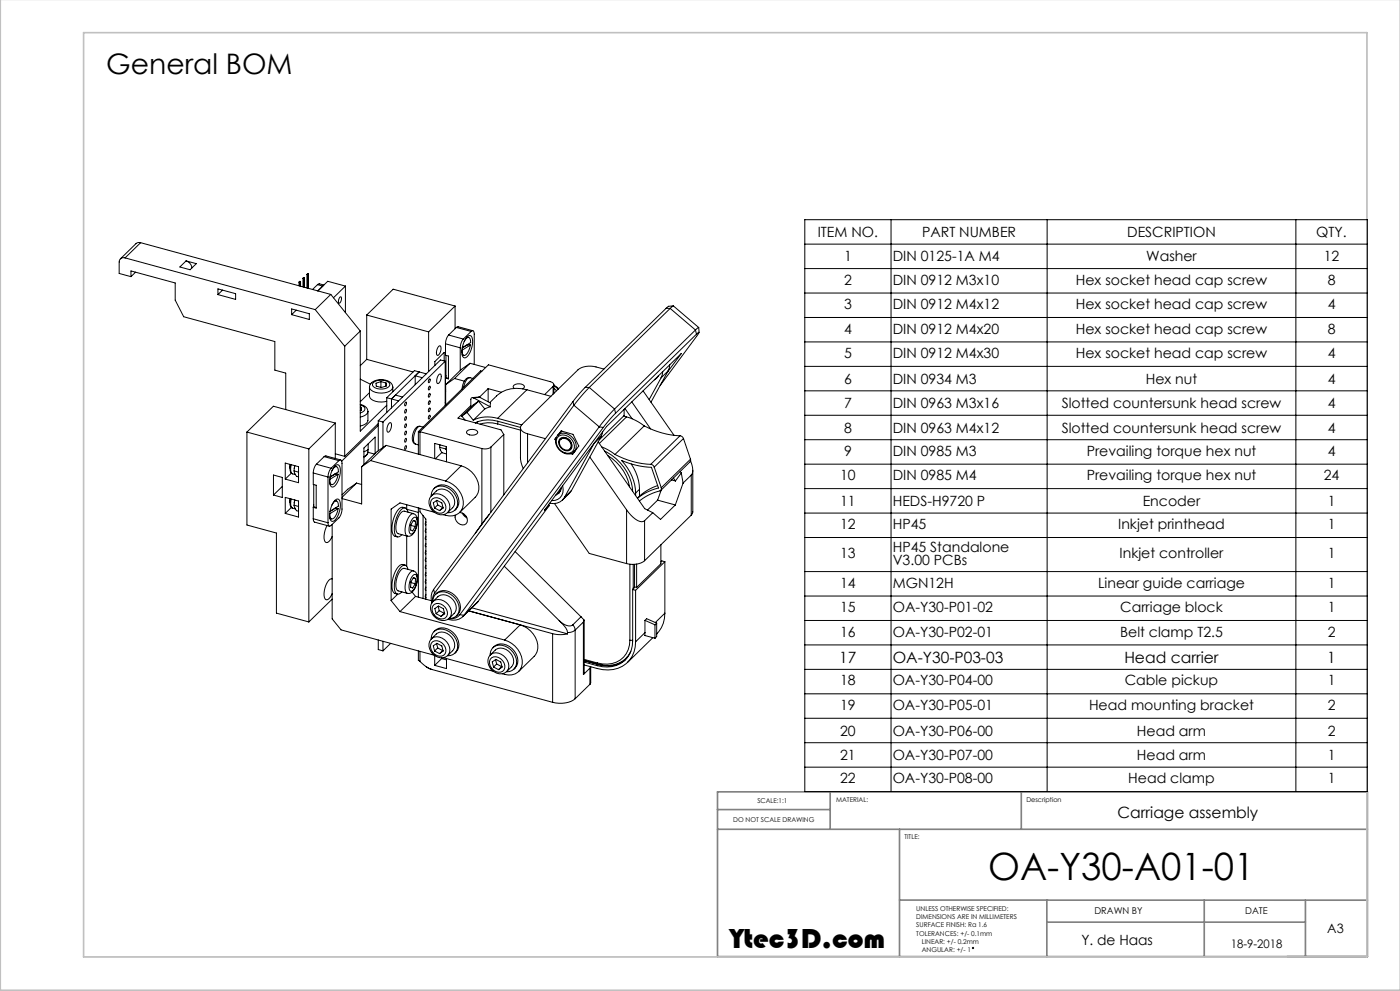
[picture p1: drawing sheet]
<svg xmlns="http://www.w3.org/2000/svg" width="420mm" height="297mm" viewBox="0 0 420 297" stroke-linecap="round" stroke-linejoin="round" font-family="sans-serif">
<g fill="none" stroke="#000" stroke-width=".3">
<path d="M37.5 77.3a1.29 1.29 0 0 0-1.7 1.2v3.5l3.5 .9M37.5 77.3l57.1 15.5M42.2 72.7l-1.3 .2-4.8 4.7M42.2 72.7l-4.7 4.6M42.2 72.7l57 15.5M55.8 78.2a2.48 2.48 0 0 1 1.8 2.1M241.4 65.8h168.8v171.4h-168.8zM241.4 73.2h168.8M267.3 65.8v171.4M314.1 65.8v171.4M388.8 65.8v171.4M39.3 82.9v-1.7l13.3 3.6v5.1l2.5 5 27.4 7.5v8.5l3.2 .9v11"/>
<path d="M40.7 81.6l-1.4 1.3M54 80l1.8-1.8 3.1 .8-1.9 1.8zM65.4 86.6l5.3 1.4v1.7l-5.3-1.4zM66.8 86.9l-1.4 1.4M87.5 92.6l5.3 1.4v1.7l-5.3-1.4zM88.9 93l-1.4 1.3M89.7 84.5l.2 .1M89.7 84.5v1.2M89.9 84.6v1.1M90.2 84.4l-.3 .2M90.2 84.4v1.4M90.2 84.4l-.5 .1"/>
<path d="M90.9 83.4h.2M90.9 83.4v2.6M91.1 83.4v2.6M91.4 83.2l-.3 .2M91.4 83.2l-.5 .2M91.4 83.2v2.9M92.1 82.2l.2 .1M92.1 82.2v4.1M92.3 82.3v4.1M92.5 82.1l-.2 .2M92.5 82.1l-.4 .1M92.5 82.1v4.3"/>
<path d="M94.6 92.8l8.8 11M95.3 85.3l.5-.2 1.4 .3M95.3 85.3l1.5 .4M95.3 85.3l-1.5 1.5M99.2 88.2l-4.6 4.6M99.2 88.2l8.9 11M102 89.1l.2-.2a1.23 1.23 0 0 1-.5 1.9l-.1-.8zM103.6 85.7l-5.3-1.4-2.9 2.9M103.6 85.7l-3.6 3.5M103.6 85.7v8M108.1 99.2l-4.7 4.6M108.1 99.2v30l7.9-7.7"/>
<path d="M110 94.4l18.6 5.1M110 94.4v13.3M128.6 99.5v11.9M136.5 91.7l-7.9 7.8M136.5 91.7v6.8M136.5 91.7l-18.6-5-7.9 7.7M136.9 98.1l.5-.2 4.5 1.2M136.9 98.1l4.4 1.2M136.9 98.1l-2.3 2.3M141.3 99.3a.62 .62 0 0 1 .9 0 .62 .62 0 0 1 .1 .8v9.1M141.3 99.3l-2.3 2.3M199.8 92.4h1.2"/>
<path d="M199.8 92.4l-24.2 23.7M201 92.4l1-.7 7.6 6.5M201 92.4l-24.2 23.7M201 92.4l7.6 6.5M202 91.7l-1.4 .1-.8 .6M208.6 98.9l-24.2 23.7M208.6 98.9l.3 1.3M209.6 98.2l-1 .7M209.6 98.2l.1 1.4M241.4 80.5h168.8M241.4 87.8h168.8M241.4 95.1h168.8"/>
<path d="M103.4 103.8v33M108.1 113.6l3 1.5M110 107.7l13.9 3.8M110 107.7l-1.9 1.9M110.8 117.7l-2.7 2.7M110.9 116v-.4a3.8 3.8 0 0 1 4.7-1.7 2.32 2.32 0 0 1 2.2 2.1M112 114.6a3.7 3.7 0 0 1 4.9 .5 2.31 2.31 0 0 1-3 1.5 1.91 1.91 0 0 1-2.1-1.6zM114.3 114.4l1.5 .4M114.3 114.4l-1.5 .4 .1 .9 1.6 .4M114.3 114.4l-.1 1.7M115.8 114.8l.1 .9-1.5 .5M115.8 114.8v.9"/>
<path d="M116 119.2l3.6 .9M116 119.2v4.4M117.8 116a3 3 0 0 1-3.3 1.8 3.2 3.2 0 0 1-3.7-1.8v2.7a2.49 2.49 0 0 0 2.8 1.7l2.4-.1M117.8 116v1.4M117.8 117.3h.1M118.6 118.4l2.2 .6M125.7 111.5l-8.3 8.1v2.6M126.7 113.2l-2.1-.6v2.7M127.9 112l-3.6-.9-8.3 8.1M128.8 113.6a.57 .57 0 0 1 .3 .6 .57 .57 0 0 1-.4 .5l-.2-.5zM128.8 115.8a.57 .57 0 0 1 .3 .6 .57 .57 0 0 1-.4 .5l-.2-.5zM128.8 118a.57 .57 0 0 1 .3 .5 .57 .57 0 0 1-.4 .6l-.2-.6z"/>
<path d="M131.6 103.8l.5-.1 .2 .7-.4 1.6-.5 .5-.4-.3-.1-.4 .2-1.2zM131.7 112.2l.5-.1 .1 1.3-.3 1-.6 .6-.4-.4v-.9zM133.3 108.2v-2.6l-2.8 2.8v1.1M133.6 108.3l-18.7 18.2M133.6 108.3v13.2M133.6 108.3l-1.5-.4-18.6 18.2M133.6 116.8l.1 .5M133.6 103l4.5 1.2M133.6 103v3.5l.9 .2v6.9l-.9-.3M133.6 113.3v3.5M133.6 116.8h.1M133.7 115.3v6.1"/>
<path d="M133.8 112.5l-.1 .8M133.8 113.2l.7 .2M133.8 106.5v6.7M133.8 113.2l-.2 .1M134.6 100.4a4.2 4.2 0 0 0-1 2.6M134.6 100.4l4.4 1.2M136.4 113.4l-2.7 1.9M136.4 113.4l2.9 .8M138.1 104.2v6.8M138.6 105h.1M138.6 106.3l.6 .2M139 101.6a4.2 4.2 0 0 0-.9 2.6"/>
<path d="M139.3 102.3a1.52 1.52 0 0 1 1.4-1.1l.3 .2 .2 1.3-2.5 1.5M140.1 101l.5 .1M140.2 100.9l.8-.4a1.54 1.54 0 0 1 .8 1.8l-.5 2.6a3.3 3.3 0 0 1-1.9 2.4 1.54 1.54 0 0 1-.8-1.8l.4-2.6zM140.2 103.3l.9 .1M140.2 103.3l-1.5 1M140.2 103.3h.1M141 113.2a2.07 2.07 0 0 0-2.1 2l-.3 1.4M141 113.2a2.64 2.64 0 0 0-1.8 2.6l-.1 .3M141 113.2l.8 .2M141 108.9l-4.6 4.5M141 108.9l-2.6 1.8-4.7 4.6M141 108.9l4.7 1.2"/>
<path d="M141.1 103.4a3 3 0 0 1-2 3.1l-.3-.3-.2-1.2M141.1 103.4l-2.5 1.6M142.1 119.2h-.5l-.3 .3-.1 2.6M142.1 119.2l5 2.7M143.9 119.1l3.3 1.7-.1 1.1M143.9 119.1l-2.2 .1M143.9 119.1l-1.8 .1M144.6 111.3l-.4-.1-18.7 18.2M146.4 116.5l4 1.1M146.4 116.5l-2.6 2.5M146.4 116.5v3.9M154.3 116.4l-.4-.6a2.07 2.07 0 0 1 3.4 .2l-.5 .5"/>
<path d="M158.1 116.8a9.3 9.3 0 0 0-9.1 1.9l-2.1 2M158.1 116.8l-8.8 8.6M158.1 116.8l7.2 2M165.9 115.8a.87 .87 0 0 0 .1-1 .87 .87 0 0 0-.9-.4l-18.6-5.1-20.5 20.1M165.9 115.8l-2.5 2.5M165.9 115.8v2.3M166.2 115.5l1.4 1M166.2 116.4l.8 .7M166.2 115.7l1.2 1M166.2 115.3v2.6M175.6 116.1l-3.7 4.3M175.6 116.1h1.2"/>
<path d="M176.8 116.1l-4.6 5.4M176.8 116.1l7.6 6.5M181.2 110.6a9.2 9.2 0 0 0-6.8-.4l-1 .6-16.8 16.4a1.5 1.5 0 0 0-.3 1.6 1.5 1.5 0 0 0 1.3 1l.7 .2M192.9 117.1l9.3 13.4M197.5 112.6l-1.2 1.2M198.3 113.2l-3.6 6.6M198.8 111.4l-.5 1.8M200.2 111.6l4.2-5.6-22.4 21.8-18.7 25.1 1.4-1.3M200.4 111.2l-2.1 2M200.4 111.2l-5.1 9.3M200.9 109.3l-.5 1.9M208.9 100.2l.8-.6-11.7 15.9"/>
<path d="M208.9 100.2l-24.2 23.6M241.4 102.5h168.8M241.4 109.8h168.8M241.4 117.1h168.8M74.1 129.5l18.6 5M74.1 129.5v27.8l8.8 2.5v24l9.8 2.6M85.6 138.8l4 1.1v4.8l-4-1.1zM87 139.2v1.1M87.1 139.2l-.1 .6a1.87 1.87 0 0 0 .8 2.2M87.4 139.3l-.1 .4a2.23 2.23 0 0 0 .5 2.3M92.7 134.5v51.9M94.9 139.1a4.2 4.2 0 0 0-.9 2.7"/>
<path d="M94.9 139.1l4.4 1.2M97.2 136.9l.6-.3 4.4 1.2M97.2 136.9l4.5 1.2M97.2 136.9l-2.3 2.2M100.4 139.8h.6M100.5 139.6l.8-.3a1.54 1.54 0 0 1 .8 1.7l-.5 2.6a3.3 3.3 0 0 1-1.9 2.4 1.54 1.54 0 0 1-.8-1.8l.5-2.6zM100.6 136l2.8 .8M100.6 126.8l-18.6-5.1-7.9 7.8M100.6 126.8l-7.9 7.7M100.6 126.8v10.6M101.7 138.1a.62 .62 0 0 1 .8-.1 .62 .62 0 0 1 .1 .9v13.7a4.2 4.2 0 0 1-.9 2.6l-2.4 2.3a.62 .62 0 0 1-.8 0 .62 .62 0 0 1-.1-.8M101.7 138.1l-2.4 2.2"/>
<path d="M108.1 121.2a2.32 2.32 0 0 1 2.3 2.1M108.1 121.3v.1a1.36 1.36 0 0 1 1.4 1.4l-.3 .4-1.1 .5M108.1 122l.2 .1 .1 .9-.3 .1M108.5 139.9v11.1l-5.9-1.6M110.4 135.6a1.8 1.8 0 0 1-1.2 1.4M110.4 135.5a1.78 1.78 0 0 1-1.2 1.3M110.4 123.3v2.7a2.22 2.22 0 0 1-2.3 1.7M110.4 123.3a2.22 2.22 0 0 1-2.3 1.7M110.4 134.8v.7M110.4 135.5h.1M110.4 135.5l2 .6M110.4 133v1.8l-1.2 .6"/>
<path d="M111.2 138l-2.7 1.9M111.2 138l22.5 6.2M112.5 135.9v-4.9l-3.3 3.3v4.9M113.5 126.1l1.4 .4M113.5 126.1v9M113.5 126.9l-10.1 9.9M113.5 127.5l-11 10.7M114.9 126.5v7.6M115.8 133.5l-4.6 4.5M115.8 133.5l22.6 6.1M115.8 133.5l-2.6 1.8-4.7 4.6M116.8 126.8l.5-.1 .2 .7-.5 1.6-.5 .5-.4-.3v-.4l.2-1.1z"/>
<path d="M121.7 120.5a.57 .57 0 0 1 .3 .6 .57 .57 0 0 1-.4 .5l-.2-.5zM121.7 122.7a.57 .57 0 0 1 .3 .6 .57 .57 0 0 1-.4 .5l-.2-.5zM121.7 124.9a.57 .57 0 0 1 .3 .6 .57 .57 0 0 1-.4 .5l-.2-.5zM121.7 127.1a.57 .57 0 0 1 .3 .6 .57 .57 0 0 1-.4 .5l-.2-.6zM121.7 129.3a.57 .57 0 0 1 .3 .5 .57 .57 0 0 1-.4 .5l-.2-.5zM121.7 131.4a.57 .57 0 0 1 .3 .6 .57 .57 0 0 1-.4 .5l-.2-.5zM121.7 133.6a.57 .57 0 0 1 .3 .6 .57 .57 0 0 1-.4 .5l-.2-.5zM125.5 129.4v6.7M125.5 129.4l.5 .1M126 129.4l18.6 5M126 129.4v6.8M126 127.8a2.07 2.07 0 0 0-2.1 2 2.41 2.41 0 0 0 .7 3.3"/>
<path d="M126.9 128l-.9-.2a2.64 2.64 0 0 0-1.8 2.5 2.19 2.19 0 0 0 .4 2.8l.9 .2M128.8 120.1a.57 .57 0 0 1 .3 .6 .57 .57 0 0 1-.4 .5l-.2-.5zM128.8 122.3a.57 .57 0 0 1 .3 .6 .57 .57 0 0 1-.4 .5l-.2-.5zM128.8 124.5a.57 .57 0 0 1 .3 .6 .57 .57 0 0 1-.4 .5l-.2-.5zM131.9 134.1l.7 1.6 1.3 .3M131.9 134.1l1.8 .4M132 133.3h.1M132 133.3l-.1 .8M132.6 135.6l-2 1.9M133.6 120.6h.1M133.7 134.5l.2 .4M133.9 133.9l-3.5-1v4.5"/>
<path d="M133.9 133.9v4.5M134 133.9l-.3 .6M138.4 139.6a7 7 0 0 1 5 8.1l-.8 1.3-4.7 4.6a2.25 2.25 0 0 1 1.9 3.4 2.27 2.27 0 0 1-2.4-.3 2.27 2.27 0 0 1-.8-2.3M138.4 139.6l-4.7 4.6M138.5 124.7l1 1.2M140.1 123.6l-1.6 1.1M140.1 123.6l1.9 2.3M140.1 129.1a2.53 2.53 0 0 1 3.2 .2v.3a2.07 2.07 0 0 1-3.4-.1zM141.2 121.6l-3.8 3.7 12.9 3.5 .8 1.4M142.6 126.7a9.1 9.1 0 0 1 6.7-.5l6.8 1.9M143.6 120.2l-3.5 3.4M143.6 120.2l1.8 2.4"/>
<path d="M143.6 120.2l-1.6 1.1-3.5 3.4M143.6 126.3l-.9 .5M144.6 134.4v22.6M145.4 122.6l-3.4 3.3M147.1 121.9l-1.7 .7M147.3 134a3.1 3.1 0 0 1-2.7 .4M147.3 134v19.5M149.3 125.4a10 10 0 0 0-7.3 .5M149.3 127a8.8 8.8 0 0 0-5.3 .1M149.3 125.4l7.2 1.9M149.3 127l6.8 1.9M149.5 126.3l-.2 .7"/>
<path d="M151.1 130.2l-3.8 3.8M151.1 130.2v18.1M156.1 128.2l.1 9.5 .8 2.7M158.3 130l5.3 1.5M158.3 130v8.7M166.5 131.6l.2 .4M166.8 131.3l-.3 .3M166.9 131.1l-.4 .5M167.5 130.3l.8-1.2 3.6 1.1 1.7 3.5-1.8 2.4-.6-.1M167.5 130.3a3.7 3.7 0 0 1 4.2 .8 3.7 3.7 0 0 1 .7 4.2l-.2 .1 .4-.4M167.5 130.3a3.2 3.2 0 0 0 .8 5 2.99 2.99 0 0 0 4 0M167.6 130.8a3.3 3.3 0 0 1 3.6 .6 3.3 3.3 0 0 1 .9 3.5 2.55 2.55 0 0 1-4 0 2.8 2.8 0 0 1-.5-4.1z"/>
<path d="M168 131.9a1.98 1.98 0 0 1 2.7 .2 1.98 1.98 0 0 1 .1 2.6 2.17 2.17 0 0 1-2.3-.5 2.17 2.17 0 0 1-.5-2.3zM168 131.4a2.42 2.42 0 0 1 2.8 .4 2.42 2.42 0 0 1 .6 2.7 2.37 2.37 0 0 1-2.8 .1 2.37 2.37 0 0 1-.9-2.7zM168.2 131.7a2.02 2.02 0 0 1 2.6 .2 2.02 2.02 0 0 1 .2 2.7M168.4 129.2l-.4 .5M168.7 129.3l-1.4 1.1 .2-.1M171.9 120.4l.3 1.1M171.9 120.4l-41.8 56.3M172.2 135.5h.1M172.2 121.5l7.6 6.4M172.2 121.5l-41.8 56.3M173.6 133.6l-.1 .2M176.9 137l11.1 15.8"/>
<path d="M178.2 132.9l-8.9 16.2M179.5 132.4l13.9 20.1 2.4 1.2M179.8 127.9l1.2 .2M179.8 127.9l-41.8 56.3M180.4 130.8l-9 16.2M180.4 130.8l-2.1 2M180.5 133.9l2.1 1 1.9 1.3M180.8 129.4l-.4 1.4M181 128.1l-41.8 56.3M181.4 135.2a14.7 14.7 0 0 1 8.4 12.1M182.3 136.5a13.6 13.6 0 0 1 6.6 9.4M184.4 122.6l-4.6 5.3"/>
<path d="M184.4 122.6l.3 1.2M184.5 136.2a25.4 25.4 0 0 0 10.7 3M184.7 123.8l-3.7 4.3M187.1 124.7l.9 .2M187.2 122.7v1.8l-7.4 7.3M187.5 122.4l2.1 3.1M188 124.9a15.3 15.3 0 0 1 5.3 2.7M188 124.9l-8.2 8M189.4 139v.1a13.9 13.9 0 0 1 2.4 7.5M189.5 120.4l5.7 8.1M193.3 127.6a25.4 25.4 0 0 0 10.7 3M193.3 127.6l-8.8 8.6"/>
<path d="M195.2 139.2l.7 .2 .4 .6M196.3 140l2.1 6.2M204 130.6l.6 .3 .4 .5M204 130.6l-8.8 8.6M205 131.4l-8.7 8.6M205 131.4l2.1 6.2M207.1 137.6l-.1 .8-8.8 8.6M207.1 137.6l-8.7 8.6M207.2 138.1l.3 1.1a3.6 3.6 0 0 1-.1 3.2M241.4 124.5h168.8M241.4 131.8h168.8M241.4 139.1h168.8"/>
<path d="M82 142.4l2.7 .7v6l-2.7-.7zM84.7 145.8l-2.7 2.6M85.6 149.1l4 1.1v4.8l-4-1.1zM87 149.5v1.1M87.1 149.5l-.1 .6a1.87 1.87 0 0 0 .8 2.2M87.4 149.6l-.1 .3a2.23 2.23 0 0 0 .5 2.4l.8 .2M87.4 141.8l-1.8 1.8M87.4 152.1l-1.8 1.8M87.8 142l.8 .2M88.2 141.1l.1 .4a1.84 1.84 0 0 0 1.3 1.4M88.2 151.4l.1 .4a1.84 1.84 0 0 0 1.3 1.4M88.2 141.1l1.4 .4"/>
<path d="M88.2 151.4l1.4 .4M88.3 140.4l.1-.9-.2 1.6M88.3 150.6l.1-.8-.2 1.6M88.3 150.6v.1M94 155.5l.1 .6 .3 .4 4.4 1.2M94 141.8l4.4 1.2M94 141.8v3.4l.9 .2v6.9l-.9-.3M94 152v3.5M94 155.5l4.4 1.2M94.1 151.2l-.1 .8M94.1 151.9l-.1 .1M94.1 151.9l.8 .2"/>
<path d="M94.1 145.2v6.7M98.1 157.5l-.8 2.2a2.92 2.92 0 0 0 .5 2.9 2.05 2.05 0 0 0 1.9-1.8M98.4 143v13.7M98.9 154h.1M98.9 143.7h.1M99 145l.5 .2M99 155.3l.5 .2M99.3 140.3a4.2 4.2 0 0 0-.9 2.7M99.6 141.1a1.5 1.5 0 0 1 1.4-1.2l.5 .8v.7l-2.5 1.5M99.6 151.3a1.52 1.52 0 0 1 1.4-1.1l.3 .2 .2 1.3-2.5 1.5M99.7 157.2v28.3l2.6 3.3 28.1 7.6M100.4 150l.6 .1"/>
<path d="M100.5 149.9l.8-.4a1.54 1.54 0 0 1 .8 1.8l-.5 2.6a3.3 3.3 0 0 1-1.9 2.4 1.54 1.54 0 0 1-.8-1.8l.5-2.6zM100.5 142.1l.9 .1M100.5 142.1l-1.5 .9M100.5 152.4h1M100.5 152.4l-1.5 .9M100.5 142v.1M100.5 152.3v.1M101.4 142.2a4.4 4.4 0 0 1-1.6 3l-.7-.3-.2-1.2M101.4 142.2l-2.5 1.5M101.5 152.4a3 3 0 0 1-2.1 3.1l-.3-.3-.2-1.2M101.5 152.4l-2.6 1.6M107 144.8l-4.4 4.3"/>
<path d="M107 144.8l1.5 .4M107 144.8l-2.7 1.8-1.7 1.7M120.2 153.8l.4-.4 .7-.2 2.8 .7a3.1 3.1 0 0 0-2.2 2.9l-.3 .8a2.53 2.53 0 0 0 .6 3.1l-2.7-.8a2.53 2.53 0 0 1-.6-3l.5-1.7zM121.6 152.2a1.72 1.72 0 0 0-2.5 1.1 8.6 8.6 0 0 0-1.2 6.9l.3 .4 1 .3M122 151.3v1.2M122.1 152.6l3.4 1M122.4 153.5a1.13 1.13 0 0 0-.8-1.3 1.13 1.13 0 0 0-1.3 .6 8.8 8.8 0 0 0-1.7 7.6l.3 .4a1.25 1.25 0 0 0 1.7-.6M123.3 157.5l1.3 .3M123.8 155.4l.8-.4a2.91 2.91 0 0 1 .1 3.5 2.04 2.04 0 0 1-1.4 1.6 2.91 2.91 0 0 1-.2-3.5zM124 156l.7 .2M124.1 154a2.72 2.72 0 0 1 1 3.6l-.3 .8a2.52 2.52 0 0 1-2.6 2.3M124.7 156.2l-.7-.2-.7 1.3-.1 1.5 .6 .3 .8-1.3"/>
<path d="M124.7 156.2l-.1 1.6M125.5 152.2v26.8M126 152.3v1.1l1.8 2.2v24M126.9 154.5v24.9M127.6 159.4l.2 .1M127.6 157.2l.2 .1M127.7 156.6h.1M127.7 158.7l.1 .1M127.8 158.5l-.2 .7 .2 .3M127.8 156.4l-.2 .6 .2 .3M129.4 148.6a2.97 2.97 0 0 1 4.4-2.6 5 5 0 0 1 3.2 6.2 2.8 2.8 0 0 1-2.7 1.5M129.4 148.6a3.6 3.6 0 0 1 5.5 2.5 2.47 2.47 0 0 1-.6 2.5"/>
<path d="M129.4 148.6a3.7 3.7 0 0 1 3.9-1.9 3.7 3.7 0 0 1 3 3.1 3.7 3.7 0 0 1-2 3.8M129.4 148.6a3.6 3.6 0 0 0 2.7 5.7 2.54 2.54 0 0 0 2.2-.7M129.8 149.5a2.83 2.83 0 0 1 3.1 .6 2.83 2.83 0 0 1 .6 3 2.32 2.32 0 0 1-3.7-.5 2.25 2.25 0 0 1 0-3.1zM130.2 146.4a3.8 3.8 0 0 1 5.7 .3 4 4 0 0 1 .6 6.2M130.4 153.5l-10.4-2.8-2.7 1.9v27.4M130.4 152.2l-.4-1.5 1.1-.8 1.4 .8 .4 1.6-1 .7M130.4 152.2l1.5 .8M131 150l.3 1.3M131.3 151.3l1.5 .8M131.3 151.3l-.9 .9M132.8 152.1l-.9 .9M132.9 152.1h-.1"/>
<path d="M133.7 144.2a7 7 0 0 1 5.1 8.1 4.1 4.1 0 0 1-5.8 2M138.7 153.8l.7 1 .7 .4M139.1 154l.8 .8M144.6 157l-2 2.8M146.8 154.2l-2.2 2.8M164.6 151.2l.1 .4M164.7 151.6l-21.3 28.7M166.3 150.9l10.5 15 11.2 3M168.1 146.5h.1M168.2 146.5a2.24 2.24 0 0 1-1.5 1.9M168.3 146.2l.1 .1M168.4 146.3l-.2 .8-.7 .8"/>
<path d="M168.4 146.3l-.2 .2M168.8 145.6a3.3 3.3 0 0 1-3.3 4.4M169.3 149.1a4 4 0 0 1-4.4 1.7M171.4 147l-2.7 2.9M171.4 147l-2.1 2.1M188 152.8l2 2.3a2.72 2.72 0 0 0 3.4 .9M188 152.8v16.1M190.7 147.8a14.7 14.7 0 0 0-4.2-9.8 25.5 25.5 0 0 0 8.9 2.1l2.1 6.2a15.9 15.9 0 0 0-6.3 3l.6-.6M190.7 147.8v.7M191.8 146.6v2.1M191.8 146.6l-1.1 1.2M193.4 156v12"/>
<path d="M195.8 153.7l-2.4 2.3M197.3 149.9l5.3 1.4M197.3 149.9l-3.1 3M197.3 145.5l-3.1 1.5-2.4 1.7M198.4 146.8l-1.1 3.1M198.4 146.2a.67 .67 0 0 1-.4 .9l-3.1 1.1-3.1 2M201.5 143.8l1.1 .3M202 143.3l.6 .8M202.6 151.3l-4.4 4.4-2.4-2M204.1 141.3l.3 .4M204.4 141.7l.5 3.1M204.4 141.7l-1.8 2.4"/>
<path d="M204.9 144.8l-2.3 6.5M207.4 142.4l-2.5 2.4M207.4 142.4v12M207.4 154.4l-14 13.6M207.8 140.9v12.5l-.4 1M241.4 146.4h168.8M241.4 153.8h168.8M99.7 173.5a1.34 1.34 0 0 0-1.5 1l-.9 2.4a2.92 2.92 0 0 0 .5 2.8 2.05 2.05 0 0 0 1.9-1.8M99.7 179.6l-7 6.8M117.3 180l2.7 3.3M119.3 178.1l-2 1.9M120.2 170.9l.4-.4 .7-.2 2.8 .8a3.1 3.1 0 0 0-2.2 2.8l-.3 .9a2.53 2.53 0 0 0 .6 3l-2.7-.7a2.53 2.53 0 0 1-.6-3.1l.5-1.7z"/>
<path d="M121.6 169.4a1.72 1.72 0 0 0-2.5 1 8.6 8.6 0 0 0-1.2 7l.3 .3 1 .4M122 160.6v9.1M122.4 170.6a1.13 1.13 0 0 0-.8-1.2 1.13 1.13 0 0 0-1.3 .6 8.8 8.8 0 0 0-1.7 7.5l.3 .4a1.25 1.25 0 0 0 1.7-.5M123.3 174.6l1.3 .4M123.6 177.5l1.1 1.2M123.8 172.5l.8-.4a2.91 2.91 0 0 1 .1 3.5 2.04 2.04 0 0 1-1.4 1.6 2.91 2.91 0 0 1-.2-3.5zM124 173.2l.7 .2M124.1 171.1a2.72 2.72 0 0 1 1 3.7l-.3 .8a2.52 2.52 0 0 1-2.6 2.2M124.7 178.7l-4.7 4.6M124.7 178.7l4.7 1.3M124.7 173.4l-.7-.3-.7 1.3-.1 1.6 .6 .3 .8-1.3M124.7 173.4l-.1 1.6"/>
<path d="M127.6 161.6h.2M127.6 163.8h.2M127.6 166h.2M127.6 168.1l.2 .1M127.6 170.3h.2M127.6 172.5h.2M127.6 174.7h.2M127.6 176.8l.2 .1M127.6 179l.2 .1M127.7 160.9l.1 .1M127.7 163.1h.1M127.7 165.3h.1"/>
<path d="M127.7 167.5h.1M127.7 169.6l.1 .1M127.7 171.8h.1M127.7 174h.1M127.7 176.2h.1M127.7 178.3l.1 .1M127.8 178.1l-.2 .7 .2 .3M127.8 175.9l-.2 .7 .2 .3M127.8 173.8l-.2 .6 .2 .3M127.8 171.6l-.2 .7 .2 .3M127.8 169.4l-.2 .7 .2 .3M127.8 167.2l-.2 .7 .2 .3"/>
<path d="M127.8 165.1l-.2 .6 .2 .3M127.8 162.9l-.2 .6 .2 .3M127.8 160.7l-.2 .7 .2 .3M130.1 176.7a4.5 4.5 0 0 0-.5 4M130.1 176.7l.3 1.1M130.4 177.8l-.4 .7-.2 1.8M130.7 178.1a3.8 3.8 0 0 1 5.7 .3 4 4 0 0 1 .5 6.2M151.3 169.7l16.5 16.3M154.5 165.3l19.8 19.6M189 169.1v22.8M189.8 176.7v15.4a7.5 7.5 0 0 1-9.1 7.7l-1.5-.3M189.8 176.7l.9 .2"/>
<path d="M190 169.1v7.4M190.4 175.9l-.6 .8M190.4 169.1v6.8M190.4 175.9l.6 .2M190.7 176.9v15.4M191 169.1v7M193.4 168a6.3 6.3 0 0 1-5.4 .9M198.3 163.3v5.7l-7.3 7.1M199.5 168.3l-8.8 8.6M199.5 168.3v15.5M199.5 168.3l-.9-.2-.3 .3M241.4 161.1h168.8"/>
<path d="M241.4 171.3h168.8M241.4 178.6h168.8M113.5 191.8v2.9l1.4 .4M114.9 192.2v2.9M117.2 192.8l-2.3 2.3M120 183.3l31.4 8.5M125.5 195.1v2.8l.5 .2M126 195.2v3a8.7 8.7 0 0 0 3.5 2.4M127.9 199.8l1.6 .8M129.4 191.5a2.97 2.97 0 0 1 4.4-2.7 5 5 0 0 1 3.2 6.3 2.8 2.8 0 0 1-2.7 1.4M129.4 191.5a3.6 3.6 0 0 1 5.5 2.5 2.47 2.47 0 0 1-.6 2.4M129.4 191.4a3.7 3.7 0 0 1 3.9-1.9 3.7 3.7 0 0 1 3 3.1 3.7 3.7 0 0 1-2 3.9"/>
<path d="M129.4 191.5a3.6 3.6 0 0 0 2.7 5.6 2.54 2.54 0 0 0 2.2-.7M129.8 180.3a2.97 2.97 0 0 1 4.5-2.6 5 5 0 0 1 3.1 6.2 2.8 2.8 0 0 1-2.6 1.5M129.8 192.3a2.83 2.83 0 0 1 3.1 .6 2.83 2.83 0 0 1 .6 3 2.32 2.32 0 0 1-3.7-.4 2.25 2.25 0 0 1 0-3.2zM129.9 180.3a3.6 3.6 0 0 1 5.4 2.5 2.47 2.47 0 0 1-.5 2.5M129.9 180.3a3.7 3.7 0 0 1 3.9-1.9 3.7 3.7 0 0 1 3 3.1 3.7 3.7 0 0 1-2 3.8M129.9 180.3a3.6 3.6 0 0 0 2.7 5.7 2.54 2.54 0 0 0 2.2-.7M130.2 189.3a3.8 3.8 0 0 1 5.7 .3 4 4 0 0 1 .6 6.1M130.3 181.1a2.83 2.83 0 0 1 3 .6 2.83 2.83 0 0 1 .7 3.1 2.32 2.32 0 0 1-3.7-.5 2.25 2.25 0 0 1 0-3.2zM130.4 195.1l-.4-1.5 1.1-.8 1.4 .8 .4 1.5-1 .8M130.4 195.1l1.5 .8M130.4 196.4v3M130.8 183.9l-.3-1.5 1-.8 1.5 .8 .4 1.6-1.1 .7"/>
<path d="M130.8 183.9l1.5 .8M131 192.9l.3 1.3M131.3 194.2l1.5 .8M131.3 194.2l-.9 .9M131.4 181.7l.4 1.3M131.8 183l1.5 .8M131.8 183l-1 .9M132.4 197.1l.2 .3 1.3 .4M132.6 197.3l-2.2 2.1M132.8 195l-.9 .9M132.9 194.9l-.1 .1M133 197.1l15 4.1"/>
<path d="M133.3 183.8l-1 .9M133.4 183.7l-.1 .1M133.9 197.4v3l-3.5-1M138 184.2a3.3 3.3 0 0 1-3.2 1.2M138 184.2l1.2 .2M139.2 184.4a4.3 4.3 0 0 1-4.8 1.2M140.6 183.1l25.2 6.8M141.6 182.2l28.7 7.8M143.4 180.3l-4.6 4.5M143.4 180.3l-.4 .4M146.9 196.4l.2-.1a3.6 3.6 0 0 1 3.9-2 3.7 3.7 0 0 1 3 3.2 3.7 3.7 0 0 1-2 3.8 3.7 3.7 0 0 1-3.9 0 3.7 3.7 0 0 1-1.7-3.6zM147.5 197.1a2.83 2.83 0 0 1 3 .6 2.83 2.83 0 0 1 .7 3 2.32 2.32 0 0 1-3.7-.4 2.25 2.25 0 0 1 0-3.2z"/>
<path d="M147.9 194.1a3.8 3.8 0 0 1 5.7 .3 4 4 0 0 1 .6 6.2M148.1 199.9l-.4-1.5 1.1-.8 1.4 .8 .4 1.5-1.1 .8M148.1 199.9l1.4 .8M148.7 197.7l.3 1.3M149 199l1.5 .8M149 199l-.9 .9M150.5 199.8l-1 .9M150.6 199.7l-.1 .1M151.4 191.8a7 7 0 0 1 5 8.1 4.1 4.1 0 0 1-5.7 2M151.4 191.8l4.7-4.5a7 7 0 0 1 5 8.1l-.9 1.3-4.6 4.6M165.8 189.9a9.3 9.3 0 0 0 4.5 .1M165.8 189.9v20.6"/>
<path d="M167.8 186a5.8 5.8 0 0 1 2.5 3.6M167.8 186a3.4 3.4 0 0 0 4 1.3M170.3 189.6v.4M171.8 187.3l.6 .7 .1 .8M172.5 188.8l-1.3 .7-.9 .1M172.5 188.8v20.6M174.3 184.9l.9 .9M174.3 184.9l-2.5 2.4M175 186.4l-2.5 2.4M175 186.4v15.8M175.2 185.8l-.2 .6M175.2 185.8v15.8l-.2 .6"/>
<path d="M175.2 198l4.1 1.1M175.2 198l4.3 1.2M175.2 198.4l4 1.1M175.2 197.6l4 1.1M179.2 198.7l.1 .4M179.5 199.2l-.3 .3M187.7 197.6a8.4 8.4 0 0 1-8.2 1.6M188.2 196.9a8.4 8.4 0 0 1-8.9 2.2M189 191.9a7.1 7.1 0 0 1-9.8 6.8M189.3 195.2l-1.1 1.7M189.8 191.8l-.8 .1M190.7 192.3a8.2 8.2 0 0 1-9.9 8.4l-5.6-1.4"/>
<path d="M193.5 189.6l-.1 .9 3.1 .8M193.5 185.9l.5-.5 3 1.4M193.5 185.9v3.7M193.5 189.6l-2.8 2.7M193.5 185.9l3 1.4M195.9 191.1l-7.6 7.4M196.5 187.3v4M197 186.8l-.5 .5M197 186.8v4l-.5 .5M197 190h.1M199.5 183.8a8.5 8.5 0 0 1-2.5 6.2M199.5 183.8l-2.9 2.8"/>
<path d="M241.4 186h168.8M241.4 193.3h168.8M129.5 200.6l36.3 9.9M152 201.3a3.6 3.6 0 0 0-2.4-5.5 2.61 2.61 0 0 0-2.6 .5 2.97 2.97 0 0 1 4.5-2.7 5 5 0 0 1 3.2 6.3 2.8 2.8 0 0 1-2.7 1.4M172.5 209.4a7.8 7.8 0 0 1-6.7 1.1M177 200.2l.2-.4v4.8l-.2 .5M177 200.2l-2 2M177 200.2v4.9M177 205.1l-4.5 4.3M241.4 200.6h168.8M241.4 207.9h168.8M241.4 215.3h168.8"/>
<path d="M241.4 222.6h168.8M241.4 229.9h168.8"/>
<circle cx="291.9" cy="284.1" r=".19"/>
</g>
<path d="M249.1 237.3v11.2M306.4 237.3v11.2M215.2 242.6h33.9M215.3 248.5h194.9M269.9 248.5v38.3M269.9 269.8h140.3M314.1 276.4h77.5M314.1 269.8v17M361.3 269.8v16.9M391.6 269.8v16.9M215.2 286.7h195v-49.4h-194.9v49.5" fill="none" stroke="#808080" stroke-width=".5"/>
<path d="M.1 -.1v296.9h419.9M25.1 9.8h385v277h-385z" fill="none" stroke="#c0c0c0" stroke-width=".5"/>
<text font-size="11.3" x="296.5" y="263.6">OA-Y30-A01-01</text>
<g font-size="8.5">
<text x="31.9" y="22.1">General BOM</text>
<text x="218.9" y="284">Ytec3D.com</text>
</g>
<g font-size="4.7">
<text x="251.8" y="198.6">17</text>
<text x="267.8" y="198.6">OA-Y30-P03-03</text>
<text x="337.3" y="198.6">Head carrier</text>
<text x="398.2" y="198.6">1</text>
<text x="335.3" y="245">Carriage assembly</text>
</g>
<g font-size="4.2">
<text x="245.3" y="71">ITEM NO.</text>
<text x="276.6" y="71">PART NUMBER</text>
<text x="338.2" y="71">DESCRIPTION</text>
<text x="394.9" y="71">QTY.</text>
<text x="253.2" y="78.4">1</text>
<text x="267.8" y="78.4">DIN 0125-1A M4</text>
<text x="343.9" y="78.4">Washer</text>
<text x="397.1" y="78.4">12</text>
<text x="253.2" y="85.3">2</text>
<text x="267.8" y="85.3">DIN 0912 M3x10</text>
<text x="322.8" y="85.3">Hex socket head cap screw</text>
<text x="398.3" y="85.3">8</text>
<text x="253.2" y="92.6">3</text>
<text x="267.8" y="92.6">DIN 0912 M4x12</text>
<text x="322.8" y="92.6">Hex socket head cap screw</text>
<text x="398.3" y="92.6">4</text>
<text x="253.2" y="99.9">4</text>
<text x="267.8" y="99.9">DIN 0912 M4x20</text>
<text x="322.8" y="99.9">Hex socket head cap screw</text>
<text x="398.3" y="99.9">8</text>
<text x="253.2" y="107.3">5</text>
<text x="267.8" y="107.3">DIN 0912 M4x30</text>
<text x="322.8" y="107.3">Hex socket head cap screw</text>
<text x="398.3" y="107.3">4</text>
<text x="253.2" y="115">6</text>
<text x="267.8" y="115">DIN 0934 M3</text>
<text x="343.7" y="115">Hex nut</text>
<text x="398.3" y="115">4</text>
<text x="253.2" y="122.3">7</text>
<text x="267.8" y="122.3">DIN 0963 M3x16</text>
<text x="318.5" y="122.3">Slotted countersunk head screw</text>
<text x="398.3" y="122.3">4</text>
<text x="253.2" y="129.7">8</text>
<text x="267.8" y="129.7">DIN 0963 M4x12</text>
<text x="318.5" y="129.7">Slotted countersunk head screw</text>
<text x="398.3" y="129.7">4</text>
<text x="253.2" y="136.6">9</text>
<text x="267.8" y="136.6">DIN 0985 M3</text>
<text x="326" y="136.6">Prevailing torque hex nut</text>
<text x="398.3" y="136.6">4</text>
<text x="252" y="143.9">10</text>
<text x="267.8" y="143.9">DIN 0985 M4</text>
<text x="326" y="143.9">Prevailing torque hex nut</text>
<text x="397.1" y="143.9">24</text>
<text x="252" y="151.6">11</text>
<text x="267.8" y="151.6">HEDS-H9720 P</text>
<text x="342.8" y="151.6">Encoder</text>
<text x="398.3" y="151.6">1</text>
<text x="252" y="158.6">12</text>
<text x="267.8" y="158.6">HP45</text>
<text x="335.4" y="158.6">Inkjet printhead</text>
<text x="398.3" y="158.6">1</text>
<text x="252" y="167.3">13</text>
<text x="267.8" y="165.3">HP45 Standalone</text>
<text x="335.9" y="167.3">Inkjet controller</text>
<text x="398.3" y="167.3">1</text>
<text x="267.8" y="169.4">V3.00 PCBs</text>
<text x="252" y="176.1">14</text>
<text x="267.8" y="176.1">MGN12H</text>
<text x="329.4" y="176.1">Linear guide carriage</text>
<text x="398.3" y="176.1">1</text>
<text x="252" y="183.4">15</text>
<text x="267.8" y="183.4">OA-Y30-P01-02</text>
<text x="336.1" y="183.4">Carriage block</text>
<text x="398.3" y="183.4">1</text>
<text x="252" y="190.8">16</text>
<text x="267.8" y="190.8">OA-Y30-P02-01</text>
<text x="336.1" y="190.8">Belt clamp T2.5</text>
<text x="398.3" y="190.8">2</text>
<text x="252" y="205.4">18</text>
<text x="267.8" y="205.4">OA-Y30-P04-00</text>
<text x="337.4" y="205.4">Cable pickup</text>
<text x="398.3" y="205.4">1</text>
<text x="252" y="212.7">19</text>
<text x="267.8" y="212.7">OA-Y30-P05-01</text>
<text x="326.7" y="212.7">Head mounting bracket</text>
<text x="398.3" y="212.7">2</text>
<text x="252" y="220.5">20</text>
<text x="267.8" y="220.5">OA-Y30-P06-00</text>
<text x="341.1" y="220.5">Head arm</text>
<text x="398.3" y="220.5">2</text>
<text x="252" y="227.8">21</text>
<text x="267.8" y="227.8">OA-Y30-P07-00</text>
<text x="341.1" y="227.8">Head arm</text>
<text x="398.3" y="227.8">1</text>
<text x="252" y="234.7">22</text>
<text x="267.8" y="234.7">OA-Y30-P08-00</text>
<text x="338.5" y="234.7">Head clamp</text>
<text x="398.3" y="234.7">1</text>
<text x="324.4" y="283.1">Y. de Haas</text>
</g>
<text font-size="3.9" x="398.2" y="279.5">A3</text>
<text font-size="3.5" x="369.2" y="284">18-9-2018</text>
<g font-size="2.8">
<text x="328.3" y="273.9">DRAWN BY</text>
<text x="373.6" y="273.9">DATE</text>
</g>
<g font-size="2">
<text x="227.2" y="240.7">SCALE:1:1</text>
<text x="250.8" y="240.2">MATERIAL:</text>
<text x="307.9" y="240.2">Description</text>
<text x="220" y="246.3">DO NOT SCALE DRAWING</text>
<text x="271.3" y="251.5">TITLE:</text>
<text x="274.9" y="272.9">UNLESS OTHERWISE SPECIFIED:</text>
<text x="274.9" y="275.4">DIMENSIONS ARE IN MILLIMETERS</text>
<text x="274.9" y="277.9">SURFACE FINISH: Ra 1.6</text>
<text x="274.9" y="280.4">TOLERANCES: +/- 0.1mm</text>
<text x="276.5" y="285.4">ANGULAR: +/- 1</text>
<text x="276.5" y="282.9">LINEAR: +/- 0.2mm</text>
</g>
</svg>
